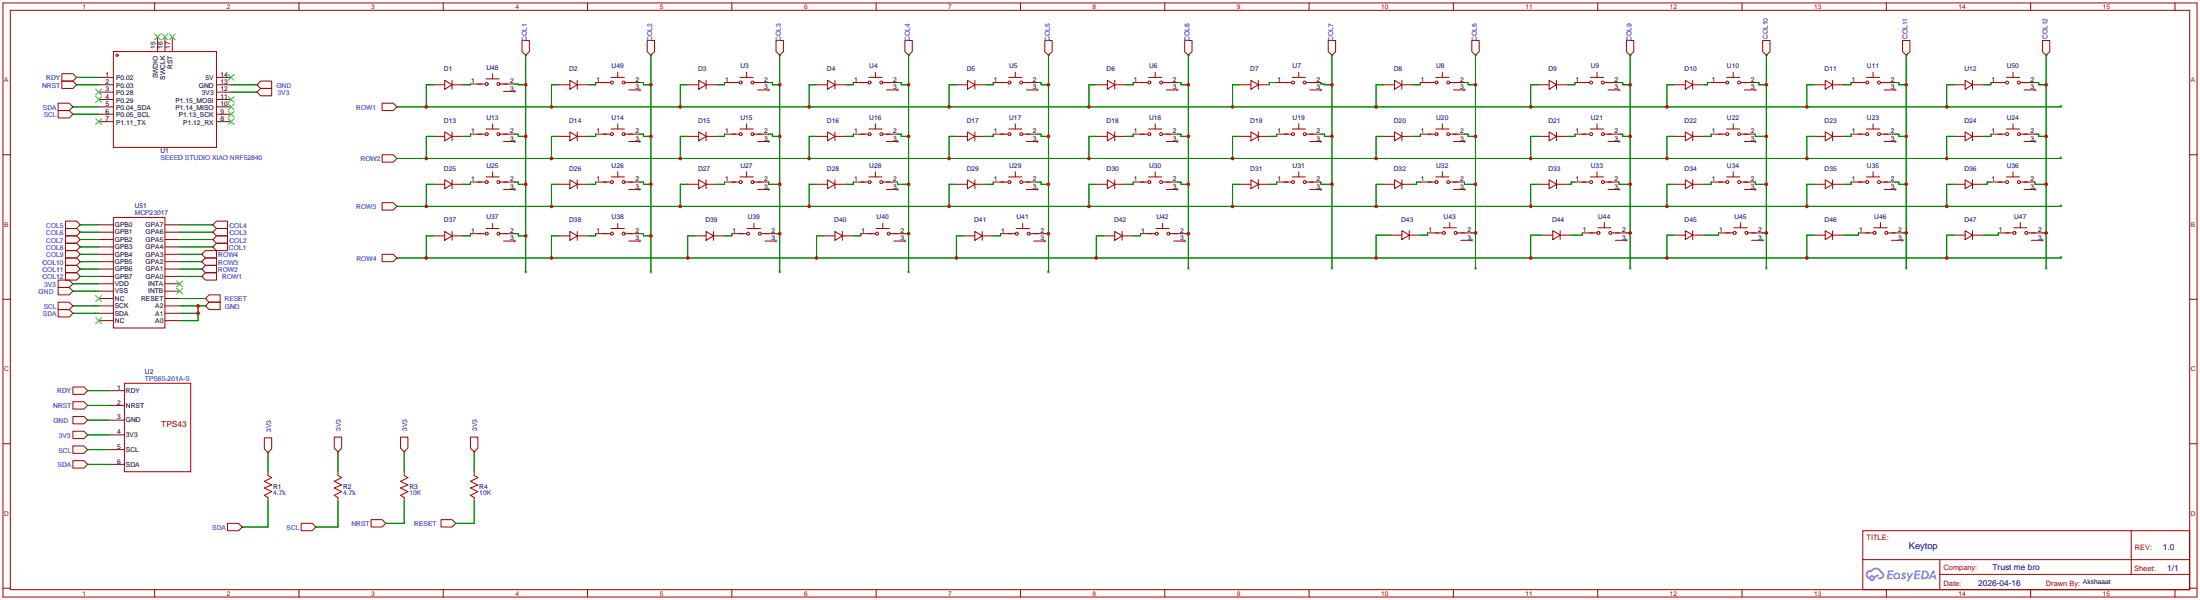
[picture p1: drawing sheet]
<svg xmlns="http://www.w3.org/2000/svg" width="759mm" height="207mm" viewBox="0 0 759 207" stroke-linecap="round" stroke-linejoin="round" font-family="sans-serif">
<g fill="#999">
<circle cx="177.5" cy="31.5" r=".51"/>
<circle cx="220.7" cy="31" r=".51"/>
<circle cx="265.2" cy="31" r=".51"/>
<circle cx="309.6" cy="31" r=".51"/>
<circle cx="357.9" cy="31" r=".51"/>
<circle cx="406.1" cy="31" r=".51"/>
<circle cx="455.7" cy="31" r=".51"/>
<circle cx="505.2" cy="31" r=".51"/>
<circle cx="558.5" cy="31" r=".51"/>
<circle cx="605.5" cy="31" r=".51"/>
<circle cx="653.8" cy="31" r=".51"/>
<circle cx="702.1" cy="31" r=".51"/>
<circle cx="177.5" cy="48.8" r=".51"/>
<circle cx="220.7" cy="48.8" r=".51"/>
<circle cx="265.2" cy="48.8" r=".51"/>
<circle cx="309.6" cy="48.8" r=".51"/>
<circle cx="357.9" cy="48.8" r=".51"/>
<circle cx="406.1" cy="48.8" r=".51"/>
<circle cx="455.7" cy="48.8" r=".51"/>
<circle cx="505.2" cy="48.8" r=".51"/>
<circle cx="558.5" cy="48.8" r=".51"/>
<circle cx="605.5" cy="48.8" r=".51"/>
<circle cx="653.8" cy="48.8" r=".51"/>
<circle cx="702.1" cy="48.8" r=".51"/>
<circle cx="177.5" cy="65.3" r=".51"/>
<circle cx="220.7" cy="65.3" r=".51"/>
<circle cx="265.2" cy="65.3" r=".51"/>
<circle cx="309.6" cy="65.3" r=".51"/>
<circle cx="357.9" cy="65.3" r=".51"/>
<circle cx="406.1" cy="65.3" r=".51"/>
<circle cx="455.7" cy="65.3" r=".51"/>
<circle cx="505.2" cy="65.3" r=".51"/>
<circle cx="558.5" cy="65.3" r=".51"/>
<circle cx="605.5" cy="65.3" r=".51"/>
<circle cx="653.8" cy="65.3" r=".51"/>
<circle cx="702.1" cy="65.3" r=".51"/>
<circle cx="177.5" cy="83.1" r=".51"/>
<circle cx="220.7" cy="83.1" r=".51"/>
<circle cx="267.7" cy="83.1" r=".51"/>
<circle cx="312.2" cy="83.1" r=".51"/>
<circle cx="360.4" cy="83.1" r=".51"/>
<circle cx="408.7" cy="83.1" r=".51"/>
<circle cx="507.7" cy="82.8" r=".51"/>
<circle cx="561.1" cy="82.8" r=".51"/>
<circle cx="608.1" cy="82.8" r=".51"/>
<circle cx="656.3" cy="82.8" r=".51"/>
<circle cx="704.6" cy="82.8" r=".51"/>
<circle cx="710.9" cy="36.6" r=".51"/>
<circle cx="710.9" cy="54.4" r=".51"/>
<circle cx="710.9" cy="70.9" r=".51"/>
<circle cx="705.9" cy="92.5" r=".51"/>
<circle cx="609.3" cy="92.5" r=".51"/>
<circle cx="562.4" cy="92.5" r=".51"/>
<circle cx="459.5" cy="92.5" r=".51"/>
<circle cx="410" cy="92.5" r=".51"/>
<circle cx="361.7" cy="93.7" r=".51"/>
<circle cx="313.4" cy="93.7" r=".51"/>
<circle cx="269" cy="93.7" r=".51"/>
<circle cx="224.5" cy="93.7" r=".51"/>
<circle cx="181.4" cy="93.7" r=".51"/>
<circle cx="657.6" cy="92.5" r=".51"/>
<circle cx="509" cy="92.5" r=".51"/>
<circle cx="710.9" cy="88.6" r=".51"/>
</g>
<g fill="none" stroke="#a10000" stroke-width=".34">
<path d="M1 1h756.9v204.7h-756.9zM3.6 3.6h751.8v199.6h-751.8zM53.3 1v2.6M103.1 1v2.6M152.9 1v2.6M202.7 1v2.6M252.5 1v2.6M302.3 1v2.6M352 1v2.6M401.8 1v2.6M451.6 1v2.6M501.4 1v2.6"/>
<path d="M551.2 1v2.6M601 1v2.6M650.7 1v2.6M700.5 1v2.6M750.3 1v2.6M1 53.3h2.6M755.4 53.3h2.5M1 103.1h2.6M755.4 103.1h2.5M1 152.9h2.6M755.4 152.9h2.5M642.6 182.9h112.8v20.3h-112.8z"/>
<path d="M642.6 192.8h112.7M669.2 197.9h86.1M669.2 192.8v10.2M735.2 182.9v15M1 202.7h2.6M53.3 203.2v2.5M103.1 203.2v2.5M152.9 203.2v2.5M202.7 203.2v2.5M252.5 203.2v2.5M302.3 203.2v2.5M352 203.2v2.5"/>
<path d="M401.8 203.2v2.5M451.6 203.2v2.5M501.4 203.2v2.5M551.2 203.2v2.5M601 203.2v2.5M650.7 203.2v2.5M700.5 203.2v2.5M750.3 203.2v2.5M755.4 202.7h2.5"/>
</g>
<g fill="#5487ff">
<path d="M656.3 197.5l.7-.2 .5 .4-.3 .4-.3-.3-.3 .2a.87 .87 0 0 1 .7 1.3 .87 .87 0 0 1-1.5-.1l.3-.4 .6 .3v-.3a.81 .81 0 0 1-.4-1.3z"/>
<path d="M657.8 197.4h.5l.5 1.3 .7-1.3h.6l-1.7 3h-.6l.6-1.1z"/>
<path d="M651.3 196.6l1.9 .1-.1 .4h-1.2l-.1 .6h1l.3 .3-.3 .3h-1.1l-.1 .8h1.2v.4l-1.9 .1z"/>
<path d="M660.6 196.6l1.9 .1-.1 .4h-1.3v.6h1l.3 .3-.3 .3h-1.1l-.1 .8h1.2v.4l-1.9 .1z"/>
<path d="M666.8 196.6h.5l.2 .9-.4 .2a.5 .5 0 0 0-.7 .2 .5 .5 0 0 0 .3 .7 .5 .5 0 0 0 .6-.4l.4-.2 .4 1.6h-.6l-.2-.7h-1.2l-.3 .7h-.6z"/>
<path d="M663.1 196.6l-.4 3h1a1.58 1.58 0 0 0 1.7-1.9 1.58 1.58 0 0 0-2.3-1.1zM663.6 197.1a1.02 1.02 0 0 1 1.2 1.2 1.02 1.02 0 0 1-1.4 .8z"/>
<path d="M653.6 197.6a1.11 1.11 0 0 0-.3 1.6 1.11 1.11 0 0 0 1.6 .2l.5 .2 .2-1.7-.5-.2a1.03 1.03 0 0 0-1.5-.1zM653.6 198.5a.7 .7 0 0 1 1.4 0 .7 .7 0 0 1-1.4 0z"/>
<path d="M644.1 196.9a1.58 1.58 0 0 0 .7 2.6 1.01 1.01 0 0 0 1.2 .7 1.01 1.01 0 0 0 .8-1.1l1.4-.7-.3-.5-1.3 .7-1.1-.3-.7 .6a1 1 0 0 1-.4-1.4 1 1 0 0 1 1.4-.3 1.49 1.49 0 0 1 1.5-1 1.49 1.49 0 0 1 1.3 1.2 .82 .82 0 0 1 .8 1.1 .82 .82 0 0 1-1.2 .5l-.3 .3a1.36 1.36 0 0 0 2-.5 1.36 1.36 0 0 0-.8-1.9 2.19 2.19 0 0 0-3.7-.5zM645.4 199.2a.4 .4 0 0 1 .8 0 .4 .4 0 0 1-.8 0z"/>
<circle cx="666.8" cy="198.1" r=".19"/>
</g>
<g fill="none" stroke="#a10000" stroke-width=".34">
<path d="M39.1 17.8h35.6v33h-35.6zM54.4 12.7v5.1M56.9 12.7v5.1M59.4 12.7v5.1M180.1 14h2.5v3.8l-1.2 1.3-1.3-1.3zM181.4 19.1h.1M223.3 14h2.5v3.8l-1.3 1.3-1.2-1.3zM224.5 19.1h.1M267.7 14h2.6v3.8l-1.3 1.3-1.3-1.3zM269 19.1h.1M312.2 14h2.5v3.8l-1.3 1.3-1.2-1.3zM313.4 19.1h.1"/>
<path d="M360.4 14h2.6v3.8l-1.3 1.3-1.3-1.3zM361.7 19.1h.1M408.7 14h2.5v3.8l-1.2 1.3-1.3-1.3zM410 19.1h.1M458.2 14h2.6v3.8l-1.3 1.3-1.3-1.3zM459.5 19.1h.1M507.7 14h2.6v3.8l-1.3 1.3-1.3-1.3zM509 19.1h.1M561.1 14h2.5v3.8l-1.2 1.3-1.3-1.3zM562.4 19.1h.1M608.1 14h2.5v3.8l-1.3 1.3-1.2-1.3zM609.3 19.1h.1"/>
<path d="M656.3 14h2.6v3.8l-1.3 1.3-1.3-1.3zM657.6 19.1h.1M704.6 14h2.5v3.8l-1.2 1.3-1.3-1.3zM705.9 19.1h.1M20.1 35.6h3.8l1.2 1.2-1.2 1.3h-3.8zM20.1 38.1h3.8l1.2 1.3-1.2 1.2h-3.8zM21.3 25.4h3.8l1.3 1.3-1.3 1.2h-3.8zM21.3 27.9h3.8l1.3 1.3-1.3 1.3h-3.8zM25.1 36.8h.1M25.1 39.4h.1M26.4 26.7h.1M26.4 29.2h.1"/>
<path d="M34 26.7h5.1M34 29.2h5.1M34 31.8h5.1M34 34.3h5.1M34 36.8h5.1M34 39.4h5.1M74.7 26.7h5.1M74.7 29.2h5.1M74.7 31.8h5.1M74.7 34.3h5.1M74.7 36.8h5.1M74.7 39.4h5.1"/>
<path d="M88.6 31.8h.1M88.6 29.2l1.3-1.3h3.8v2.6h-3.8zM88.6 29.2h.1M89.9 30.5h3.8v2.5h-3.8l-1.3-1.2zM131.8 35.6h3.8l1.3 1.2-1.3 1.3h-3.8zM136.9 36.8h.1M149.6 29.2h3.8M153.4 27.7l2.6 1.5-2.6 1.5zM156 29.2h3.8M156 27.7v3M162.3 29h5.1M167.6 27.2h4.6"/>
<path d="M169.9 25.4v1.8M172.5 29h5M173.7 31.5h3.8M192.8 29.2h3.8M196.6 27.7l2.5 1.5-2.5 1.5zM199.1 29.2h3.8M199.1 27.7v3M205.5 28.4h5.1M210.8 26.7h4.6M213.1 24.9v1.8M215.6 28.4h5.1M216.9 31h3.8"/>
<path d="M237.2 29.2h3.8M241 27.7l2.6 1.5-2.6 1.5zM243.6 29.2h3.8M243.6 27.7v3M249.9 28.4h5.1M255.3 26.7h4.5M257.6 24.9v1.8M260.1 28.4h5.1M261.4 31h3.8M281.7 29.2h3.8M285.5 27.7l2.5 1.5-2.5 1.5zM288 29.2h3.8"/>
<path d="M288 27.7v3M294.4 28.4h5.1M299.7 26.7h4.6M302 24.9v1.8M304.5 28.4h5.1M305.8 31h3.8M329.9 29.2h3.9M333.8 27.7l2.5 1.5-2.5 1.5zM336.3 29.2h3.8M336.3 27.7v3M342.6 28.4h5.1M348 26.7h4.6"/>
<path d="M350.3 24.9v1.8M352.8 28.4h5.1M354.1 31h3.8M378.2 29.2h3.8M382 27.7l2.6 1.5-2.6 1.5zM384.6 29.2h3.8M384.6 27.7v3M390.9 28.4h5.1M396.2 26.7h4.6M398.5 24.9v1.8M401.1 28.4h5M402.3 31h3.8"/>
<path d="M427.7 29.2h3.8M431.5 27.7l2.6 1.5-2.6 1.5zM434.1 29.2h3.8M434.1 27.7v3M440.4 28.4h5.1M445.8 26.7h4.5M448.1 24.9v1.8M450.6 28.4h5.1M451.9 31h3.8M477.3 29.2h3.8M481.1 27.7l2.5 1.5-2.5 1.5zM483.6 29.2h3.8"/>
<path d="M483.6 27.7v3M490 28.4h5M495.3 26.7h4.6M497.6 24.9v1.8M500.1 28.4h5.1M501.4 31h3.8M530.6 29.2h3.8M534.4 27.7l2.6 1.5-2.6 1.5zM537 29.2h3.8M537 27.7v3M543.3 28.4h5.1M548.6 26.7h4.6"/>
<path d="M550.9 24.9v1.8M553.5 28.4h5M554.7 31h3.8M577.6 29.2h3.8M581.4 27.7l2.5 1.5-2.5 1.5zM583.9 29.2h3.9M583.9 27.7v3M590.3 28.4h5.1M595.6 26.7h4.6M597.9 24.9v1.8M600.5 28.4h5M601.7 31h3.8"/>
<path d="M625.9 29.2h3.8M629.7 27.7l2.5 1.5-2.5 1.5zM632.2 29.2h3.8M632.2 27.7v3M638.6 28.4h5M643.9 26.7h4.6M646.2 24.9v1.8M648.7 28.4h5.1M650 31h3.8M674.1 29.2h3.8M677.9 27.7l2.6 1.5-2.6 1.5zM680.5 29.2h3.8"/>
<path d="M680.5 27.7v3M686.8 28.4h5.1M692.1 26.7h4.6M694.4 24.9v1.8M697 28.4h5.1M698.2 31h3.9M34 41.9h5.1M74.7 41.9h5.1M131.8 53.3h3.8l1.3 1.3-1.3 1.3h-3.8zM136.9 54.6h.1M149.6 47h3.8M153.4 45.5l2.6 1.5-2.6 1.5z"/>
<path d="M156 45.5v3M156 47h3.8M162.3 46.2h5.1M167.6 44.5h4.6M169.9 42.7v1.8M169.9 59.2v1.8M172.5 46.2h5M173.7 48.8h3.8M192.8 47h3.8M196.6 45.5l2.5 1.5-2.5 1.5zM199.1 45.5v3M199.1 47h3.8"/>
<path d="M205.5 46.2h5.1M210.8 44.5h4.6M213.1 42.7v1.8M213.1 59.2v1.8M215.6 46.2h5.1M216.9 48.8h3.8M237.2 47h3.8M241 45.5l2.6 1.5-2.6 1.5zM243.6 45.5v3M243.6 47h3.8M249.9 46.2h5.1M255.3 44.5h4.5"/>
<path d="M257.6 42.7v1.8M257.6 59.2v1.8M260.1 46.2h5.1M261.4 48.8h3.8M281.7 47h3.8M285.5 45.5l2.5 1.5-2.5 1.5zM288 45.5v3M288 47h3.8M294.4 46.2h5.1M299.7 44.5h4.6M302 42.7v1.8M302 59.2v1.8"/>
<path d="M304.5 46.2h5.1M305.8 48.8h3.8M329.9 47h3.9M333.8 45.5l2.5 1.5-2.5 1.5zM336.3 45.5v3M336.3 47h3.8M342.6 46.2h5.1M348 44.5h4.6M350.3 42.7v1.8M350.3 59.2v1.8M352.8 46.2h5.1M354.1 48.8h3.8"/>
<path d="M378.2 47h3.8M382 45.5l2.6 1.5-2.6 1.5zM384.6 45.5v3M384.6 47h3.8M390.9 46.2h5.1M396.2 44.5h4.6M398.5 42.7v1.8M398.5 59.2v1.8M401.1 46.2h5M402.3 48.8h3.8M427.7 47h3.8M431.5 45.5l2.6 1.5-2.6 1.5z"/>
<path d="M434.1 45.5v3M434.1 47h3.8M440.4 46.2h5.1M445.8 44.5h4.5M448.1 42.7v1.8M448.1 59.2v1.8M450.6 46.2h5.1M451.9 48.8h3.8M477.3 47h3.8M481.1 45.5l2.5 1.5-2.5 1.5zM483.6 45.5v3M483.6 47h3.8"/>
<path d="M490 46.2h5M495.3 44.5h4.6M497.6 42.7v1.8M497.6 59.2v1.8M500.1 46.2h5.1M501.4 48.8h3.8M530.6 47h3.8M534.4 45.5l2.6 1.5-2.6 1.5zM537 45.5v3M537 47h3.8M543.3 46.2h5.1M548.6 44.5h4.6"/>
<path d="M550.9 42.7v1.8M550.9 59.2v1.8M553.5 46.2h5M554.7 48.8h3.8M577.6 47h3.8M581.4 45.5l2.5 1.5-2.5 1.5zM583.9 45.5v3M583.9 47h3.9M590.3 46.2h5.1M595.6 44.5h4.6M597.9 42.7v1.8M597.9 59.2v1.8"/>
<path d="M600.5 46.2h5M601.7 48.8h3.8M625.9 47h3.8M629.7 45.5l2.5 1.5-2.5 1.5zM632.2 45.5v3M632.2 47h3.8M638.6 46.2h5M643.9 44.5h4.6M646.2 42.7v1.8M646.2 59.2v1.8M648.7 46.2h5.1M650 48.8h3.8"/>
<path d="M674.1 47h3.8M677.9 45.5l2.6 1.5-2.6 1.5zM680.5 45.5v3M680.5 47h3.8M686.8 46.2h5.1M692.1 44.5h4.6M694.4 42.7v1.8M694.4 59.2v1.8M697 46.2h5.1M698.2 48.8h3.9M22.6 76.2h3.8l1.3 1.3-1.3 1.2h-3.8zM22.6 78.7h3.8l1.3 1.3-1.3 1.3h-3.8z"/>
<path d="M27.7 77.5h.1M34 77.5h5.1M39.1 74.9h17.8v38.1h-17.8zM56.9 77.5h5.1M73.4 77.5l1.3-1.3h3.8v2.5h-3.8zM73.4 77.5h.1M74.7 78.7h3.8v2.6h-3.8l-1.3-1.3zM131.8 69.9h3.8l1.3 1.2-1.3 1.3h-3.8zM136.9 71.1h.1M149.6 63.5h3.8M153.4 62l2.6 1.5-2.6 1.5zM153.4 79.8l2.6 1.5-2.6 1.5z"/>
<path d="M156 62v3M156 79.8v3M156 63.5h3.8M162.3 62.7h5.1M167.6 61h4.6M167.6 78.7h4.6M169.9 77v1.7M172.5 62.7h5M173.7 65.3h3.8M192.8 63.5h3.8M196.6 62l2.5 1.5-2.5 1.5zM196.6 79.8l2.5 1.5-2.5 1.5z"/>
<path d="M199.1 62v3M199.1 79.8v3M199.1 63.5h3.8M205.5 62.7h5.1M210.8 61h4.6M210.8 78.7h4.6M213.1 77v1.7M215.6 62.7h5.1M216.9 65.3h3.8M237.2 63.5h3.8M241 62l2.6 1.5-2.6 1.5zM243.6 79.8l2.5 1.5-2.5 1.5z"/>
<path d="M243.6 62v3M243.6 63.5h3.8M246.1 79.8v3M249.9 62.7h5.1M255.3 61h4.5M257.8 78.7h4.6M260.1 62.7h5.1M260.1 77v1.7M261.4 65.3h3.8M281.7 63.5h3.8M285.5 62l2.5 1.5-2.5 1.5zM288 79.8l2.6 1.5-2.6 1.5z"/>
<path d="M288 62v3M288 63.5h3.8M290.6 79.8v3M294.4 62.7h5.1M299.7 61h4.6M302.3 78.7h4.5M304.5 62.7h5.1M304.5 77v1.7M305.8 65.3h3.8M329.9 63.5h3.9M333.8 62l2.5 1.5-2.5 1.5zM336.3 79.8l2.5 1.5-2.5 1.5z"/>
<path d="M336.3 62v3M336.3 63.5h3.8M338.8 79.8v3M342.6 62.7h5.1M348 61h4.6M350.5 78.7h4.6M352.8 62.7h5.1M352.8 77v1.7M354.1 65.3h3.8M378.2 63.5h3.8M382 62l2.6 1.5-2.6 1.5zM384.6 79.8l2.5 1.5-2.5 1.5z"/>
<path d="M384.6 62v3M384.6 63.5h3.8M387.1 79.8v3M390.9 62.7h5.1M396.2 61h4.6M398.8 78.7h4.6M401.1 62.7h5M401.1 77v1.7M402.3 65.3h3.8M427.7 63.5h3.8M431.5 62l2.6 1.5-2.6 1.5zM434.1 62v3"/>
<path d="M434.1 63.5h3.8M440.4 62.7h5.1M445.8 61h4.5M450.6 62.7h5.1M451.9 65.3h3.8M477.3 63.5h3.8M481.1 62l2.5 1.5-2.5 1.5zM483.6 79.5l2.6 1.5-2.6 1.6zM483.6 62v3M483.6 63.5h3.8M486.2 79.5v3.1M490 62.7h5"/>
<path d="M495.3 61h4.6M497.8 78.5h4.6M500.1 62.7h5.1M500.1 76.7v1.8M501.4 65.3h3.8M530.6 63.5h3.8M534.4 62l2.6 1.5-2.6 1.5zM535.7 79.5l2.5 1.5-2.5 1.6zM537 62v3M537 63.5h3.8M538.2 79.5v3.1M543.3 62.7h5.1"/>
<path d="M548.6 61h4.6M551.2 78.5h4.6M553.5 62.7h5M553.5 76.7v1.8M554.7 65.3h3.8M577.6 63.5h3.8M581.4 62l2.5 1.5-2.5 1.5zM581.4 79.5l2.5 1.5-2.5 1.6zM583.9 62v3M583.9 79.5v3.1M583.9 63.5h3.9M590.3 62.7h5.1"/>
<path d="M595.6 61h4.6M598.2 78.5h4.5M600.5 62.7h5M600.5 76.7v1.8M601.7 65.3h3.8M625.9 63.5h3.8M629.7 62l2.5 1.5-2.5 1.5zM629.7 79.5l2.5 1.5-2.5 1.6zM632.2 62v3M632.2 79.5v3.1M632.2 63.5h3.8M638.6 62.7h5"/>
<path d="M643.9 61h4.6M646.4 78.5h4.6M648.7 62.7h5.1M648.7 76.7v1.8M650 65.3h3.8M674.1 63.5h3.8M677.9 62l2.6 1.5-2.6 1.5zM677.9 79.5l2.6 1.5-2.6 1.6zM680.5 62v3M680.5 79.5v3.1M680.5 63.5h3.8M686.8 62.7h5.1"/>
<path d="M692.1 61h4.6M694.7 78.5h4.6M697 62.7h5.1M697 76.7v1.8M698.2 65.3h3.9M20.1 96.5h3.8l1.2 1.3-1.2 1.3h-3.8zM20.1 99.1h3.8l1.2 1.2-1.2 1.3h-3.8zM22.6 81.3h3.8l1.3 1.3-1.3 1.2h-3.8zM22.6 83.8h3.8l1.3 1.3-1.3 1.3h-3.8zM22.6 86.4h3.8l1.3 1.2-1.3 1.3h-3.8zM22.6 88.9h3.8l1.3 1.3-1.3 1.2h-3.8zM22.6 91.4h3.8l1.3 1.3-1.3 1.3h-3.8z"/>
<path d="M22.6 94h3.8l1.3 1.3-1.3 1.2h-3.8zM25.1 97.8h.1M27.7 80h.1M27.7 82.6h.1M27.7 85.1h.1M27.7 87.6h.1M27.7 90.2h.1M27.7 92.7h.1M27.7 95.3h.1M34 80h5.1M34 82.6h5.1M34 85.1h5.1"/>
<path d="M34 87.6h5.1M34 90.2h5.1M34 92.7h5.1M34 95.3h5.1M34 97.8h5.1M56.9 80h5.1M56.9 82.6h5.1M56.9 85.1h5.1M56.9 87.6h5.1M56.9 90.2h5.1M56.9 92.7h5.1M56.9 95.3h5.1"/>
<path d="M56.9 97.8h5.1M69.6 95.3h.1M69.6 92.7h.1M69.6 90.2l1.3-1.3h3.8v2.5h-3.8zM69.6 90.2h.1M69.6 87.6l1.3-1.2h3.8v2.5h-3.8zM69.6 87.6h.1M70.9 94h3.8v2.5h-3.8l-1.3-1.2zM70.9 91.4h3.8v2.6h-3.8l-1.3-1.3zM73.4 85.1h.1M73.4 82.6h.1M73.4 80h.1"/>
<path d="M74.7 83.8h3.8v2.6h-3.8l-1.3-1.3zM74.7 81.3h3.8v2.5h-3.8l-1.3-1.2zM131.8 87.6h3.8l1.3 1.3-1.3 1.3h-3.8zM136.9 88.9h.1M149.6 81.3h3.8M156 81.3h3.8M162.3 80.5h5.1M172.5 80.5h5M173.7 83.1h3.8M192.8 81.3h3.8M199.1 81.3h3.8M205.5 80.5h5.1"/>
<path d="M215.6 80.5h5.1M216.9 83.1h3.8M239.8 81.3h3.8M246.1 81.3h3.8M252.5 80.5h5.1M262.6 80.5h5.1M263.9 83.1h3.8M284.2 81.3h3.8M290.6 81.3h3.8M296.9 80.5h5.1M307.1 80.5h5.1M308.4 83.1h3.8"/>
<path d="M332.5 81.3h3.8M338.8 81.3h3.8M345.2 80.5h5.1M355.3 80.5h5.1M356.6 83.1h3.8M380.7 81.3h3.9M387.1 81.3h3.8M393.4 80.5h5.1M403.6 80.5h5.1M404.9 83.1h3.8M479.8 81h3.8M486.2 81h3.8"/>
<path d="M492.5 80.3h5.1M502.7 80.3h5M503.9 82.8h3.8M531.9 81h3.8M538.2 81h3.8M545.8 80.3h5.1M556 80.3h5.1M557.3 82.8h3.8M577.6 81h3.8M583.9 81h3.9M592.8 80.3h5.1M603 80.3h5.1"/>
<path d="M604.3 82.8h3.8M625.9 81h3.8M632.2 81h3.8M641.1 80.3h5.1M651.3 80.3h5M652.5 82.8h3.8M674.1 81h3.8M680.5 81h3.8M689.4 80.3h5M699.5 80.3h5.1M700.8 82.8h3.8M20.1 106.7h3.8l1.2 1.3-1.2 1.2h-3.8z"/>
<path d="M20.1 104.1h3.8l1.2 1.3-1.2 1.3h-3.8zM25.1 100.3h.1M25.1 108h.1M25.1 105.4h.1M34 100.3h5.1M34 102.9h5.1M34 105.4h5.1M34 108h5.1M34 110.5h5.1M56.9 100.3h5.1M56.9 102.9h5.1M56.9 105.4h5.1"/>
<path d="M56.9 108h5.1M56.9 110.5h5.1M70.9 102.9l1.2-1.3h3.8v2.5h-3.8zM70.9 102.9h.1M70.9 105.4h.1M72.1 104.1h3.8v2.6h-3.8l-1.2-1.3zM25.1 133.4h3.9l1.2 1.2-1.2 1.3h-3.9zM25.1 138.4h3.9l1.2 1.3-1.2 1.3h-3.9zM30.2 134.6h.1M30.2 139.7h.1M37.8 134.6h5.1M37.8 139.7h5.1"/>
<path d="M42.9 132.1h22.9v30.5h-22.9zM25.1 148.6h3.9l1.2 1.3-1.2 1.2h-3.9zM25.1 143.5h3.9l1.2 1.3-1.2 1.3h-3.9zM25.1 158.8h3.9l1.2 1.2-1.2 1.3h-3.9zM25.1 153.7h3.9l1.2 1.2-1.2 1.3h-3.9zM30.2 149.9h.1M30.2 144.8h.1M30.2 154.9h.1M37.8 144.8h5.1M37.8 149.9h5.1M37.8 154.9h5.1M91.2 150.9h2.5v3.8l-1.2 1.3-1.3-1.3z"/>
<path d="M92.5 156h.1M115.3 150.6h2.6v3.8l-1.3 1.3-1.3-1.3zM116.6 155.7h.1M138.2 150.6h2.5v3.8l-1.3 1.3-1.2-1.3zM139.4 155.7h.1M162.3 150.6h2.5v3.8l-1.2 1.3-1.3-1.3zM163.6 155.7h.1M30.2 160h.1M37.8 160h5.1M92.5 162.6v1.2l1.2 .8-2.5 1.3 2.5 1.2-2.5 1 2.5 1.3-2.5 1.3 1.3 .8v1.2M116.6 162.6v1.2l1.3 .8-2.6 1.3 2.6 1.2-2.6 1 2.6 1.3-2.6 1.3 1.3 .8v1.2M128 179.1h3.8l1.3 1.2-1.3 1.3h-3.8z"/>
<path d="M139.4 162.6v1.2l1.3 .8-2.5 1.3 2.5 1.2-2.5 1 2.5 1.3-2.5 1.3 1.2 .8v1.2M152.1 179.1h3.9l1.2 1.2-1.2 1.3h-3.9zM163.6 162.6v1.2l1.2 .8-2.5 1.3 2.5 1.2-2.5 1 2.5 1.3-2.5 1.3 1.3 .8v1.2M78.5 180.3h3.8l1.3 1.3-1.3 1.3h-3.8zM83.6 181.6h.1M103.9 180.3h3.8l1.3 1.3-1.3 1.3h-3.8zM109 181.6h.1M133.1 180.3h.1M157.2 180.3h.1"/>
<circle cx="40.4" cy="19.1" r=".38"/>
<circle cx="167.9" cy="29" r=".51"/>
<circle cx="172" cy="29" r=".51"/>
<circle cx="211.1" cy="28.4" r=".51"/>
<circle cx="215.1" cy="28.4" r=".51"/>
<circle cx="255.5" cy="28.4" r=".51"/>
<circle cx="259.6" cy="28.4" r=".51"/>
<circle cx="300" cy="28.4" r=".51"/>
<circle cx="304" cy="28.4" r=".51"/>
<circle cx="348.2" cy="28.4" r=".51"/>
<circle cx="352.3" cy="28.4" r=".51"/>
<circle cx="396.5" cy="28.4" r=".51"/>
<circle cx="400.6" cy="28.4" r=".51"/>
<circle cx="446" cy="28.4" r=".51"/>
<circle cx="450.1" cy="28.4" r=".51"/>
<circle cx="495.6" cy="28.4" r=".51"/>
<circle cx="499.6" cy="28.4" r=".51"/>
<circle cx="548.9" cy="28.4" r=".51"/>
<circle cx="553" cy="28.4" r=".51"/>
<circle cx="595.9" cy="28.4" r=".51"/>
<circle cx="599.9" cy="28.4" r=".51"/>
<circle cx="644.1" cy="28.4" r=".51"/>
<circle cx="648.2" cy="28.4" r=".51"/>
<circle cx="692.4" cy="28.4" r=".51"/>
<circle cx="696.5" cy="28.4" r=".51"/>
<circle cx="167.9" cy="46.2" r=".51"/>
<circle cx="172" cy="46.2" r=".51"/>
<circle cx="211.1" cy="46.2" r=".51"/>
<circle cx="215.1" cy="46.2" r=".51"/>
<circle cx="255.5" cy="46.2" r=".51"/>
<circle cx="259.6" cy="46.2" r=".51"/>
<circle cx="300" cy="46.2" r=".51"/>
<circle cx="304" cy="46.2" r=".51"/>
<circle cx="348.2" cy="46.2" r=".51"/>
<circle cx="352.3" cy="46.2" r=".51"/>
<circle cx="396.5" cy="46.2" r=".51"/>
<circle cx="400.6" cy="46.2" r=".51"/>
<circle cx="446" cy="46.2" r=".51"/>
<circle cx="450.1" cy="46.2" r=".51"/>
<circle cx="495.6" cy="46.2" r=".51"/>
<circle cx="499.6" cy="46.2" r=".51"/>
<circle cx="548.9" cy="46.2" r=".51"/>
<circle cx="553" cy="46.2" r=".51"/>
<circle cx="595.9" cy="46.2" r=".51"/>
<circle cx="599.9" cy="46.2" r=".51"/>
<circle cx="644.1" cy="46.2" r=".51"/>
<circle cx="648.2" cy="46.2" r=".51"/>
<circle cx="692.4" cy="46.2" r=".51"/>
<circle cx="696.5" cy="46.2" r=".51"/>
<circle cx="167.9" cy="62.7" r=".51"/>
<circle cx="172" cy="62.7" r=".51"/>
<circle cx="211.1" cy="62.7" r=".51"/>
<circle cx="215.1" cy="62.7" r=".51"/>
<circle cx="255.5" cy="62.7" r=".51"/>
<circle cx="259.6" cy="62.7" r=".51"/>
<circle cx="300" cy="62.7" r=".51"/>
<circle cx="304" cy="62.7" r=".51"/>
<circle cx="348.2" cy="62.7" r=".51"/>
<circle cx="352.3" cy="62.7" r=".51"/>
<circle cx="396.5" cy="62.7" r=".51"/>
<circle cx="400.6" cy="62.7" r=".51"/>
<circle cx="446" cy="62.7" r=".51"/>
<circle cx="450.1" cy="62.7" r=".51"/>
<circle cx="495.6" cy="62.7" r=".51"/>
<circle cx="499.6" cy="62.7" r=".51"/>
<circle cx="548.9" cy="62.7" r=".51"/>
<circle cx="553" cy="62.7" r=".51"/>
<circle cx="595.9" cy="62.7" r=".51"/>
<circle cx="599.9" cy="62.7" r=".51"/>
<circle cx="644.1" cy="62.7" r=".51"/>
<circle cx="648.2" cy="62.7" r=".51"/>
<circle cx="692.4" cy="62.7" r=".51"/>
<circle cx="696.5" cy="62.7" r=".51"/>
<circle cx="167.9" cy="80.5" r=".51"/>
<circle cx="172" cy="80.5" r=".51"/>
<circle cx="211.1" cy="80.5" r=".51"/>
<circle cx="215.1" cy="80.5" r=".51"/>
<circle cx="258.1" cy="80.5" r=".51"/>
<circle cx="262.1" cy="80.5" r=".51"/>
<circle cx="302.5" cy="80.5" r=".51"/>
<circle cx="306.6" cy="80.5" r=".51"/>
<circle cx="350.8" cy="80.5" r=".51"/>
<circle cx="354.8" cy="80.5" r=".51"/>
<circle cx="399" cy="80.5" r=".51"/>
<circle cx="403.1" cy="80.5" r=".51"/>
<circle cx="498.1" cy="80.3" r=".51"/>
<circle cx="502.2" cy="80.3" r=".51"/>
<circle cx="551.4" cy="80.3" r=".51"/>
<circle cx="555.5" cy="80.3" r=".51"/>
<circle cx="598.4" cy="80.3" r=".51"/>
<circle cx="602.5" cy="80.3" r=".51"/>
<circle cx="646.7" cy="80.3" r=".51"/>
<circle cx="650.7" cy="80.3" r=".51"/>
<circle cx="694.9" cy="80.3" r=".51"/>
<circle cx="699" cy="80.3" r=".51"/>
</g>
<g fill="none" stroke="#3c3" stroke-width=".34">
<path d="M53.3 11.7l2.1 2M55.4 11.7l-2.1 2M55.9 11.7l2 2M57.9 11.7l-2 2M58.4 11.7l2.1 2M60.5 11.7l-2.1 2M33 30.7l2.1 2.1M33 33.3l2.1 2M35.1 30.7l-2.1 2.1M35.1 33.3l-2.1 2M78.7 38.4l2.1 2M78.7 35.8l2.1 2"/>
<path d="M78.7 33.3l2.1 2M78.7 25.7l2.1 2M80.8 38.4l-2.1 2M80.8 35.8l-2.1 2M80.8 33.3l-2.1 2M80.8 25.7l-2.1 2M33 40.9l2.1 2M35.1 40.9l-2.1 2M78.7 40.9l2.1 2M80.8 40.9l-2.1 2M61 99.3l2 2M61 96.8l2 2"/>
<path d="M63 99.3l-2 2M63 96.8l-2 2M33 101.9l2.1 2M33 109.5l2.1 2M35.1 101.9l-2.1 2M35.1 109.5l-2.1 2"/>
</g>
<g fill="none" stroke="#008700" stroke-width=".34">
<path d="M181.4 19.1v74.6M224.5 19.1v74.6M269 19.1v74.6M313.4 19.1v74.6M361.7 19.1v74.6M410 19.1v73.4M459.5 19.1v73.4M509 19.1v73.4M562.4 19.1v73.4M609.3 19.1v73.4M657.6 19.1v73.4M705.9 19.1v73.4"/>
<path d="M25.1 36.8h8.9M25.1 39.4h8.9M26.4 29.2h7.6M26.4 26.7h7.6M79.8 31.8h8.8M79.8 29.2h8.8M149.6 29.2h-2.5v7.6M162.3 29v.2h-2.5M177.5 29l3.9 .2M192.8 29.2h-2.6v7.6M205.5 28.4v.8h-2.6M220.7 28.4h1.3v.8h2.5"/>
<path d="M237.2 29.2h-2.5v7.6M249.9 28.4v.8h-2.5M265.2 28.4h1.2v.8h2.6M281.7 29.2h-2.6v7.6M294.4 28.4v.8h-2.6M309.6 28.4h1.3v.8h2.5M329.9 29.2h-2.5v7.6M342.6 28.4v.8h-2.5M357.9 28.4h1.3v.8h2.5M378.2 29.2h-2.5v7.6M390.9 28.4v.8h-2.5M406.1 28.4h1.3v.8h2.6"/>
<path d="M427.7 29.2h-2.5v7.6M440.4 28.4h-2.5v.8M455.7 28.4v.6l3.8 .2M477.3 29.2h-2.6v7.6M490 28.4v.8h-2.6M505.2 28.4h1.3v.8h2.5M530.6 29.2h-2.5v7.6M543.3 28.4v.8h-2.5M558.5 28.4h1.3v.8h2.6M577.6 29.2h-2.5v7.6M590.3 28.4h-1.3v.8h-1.2M605.5 28.4h1.3v.8h2.5"/>
<path d="M625.9 29.2h-2.6v7.6M638.6 28.4v.8h-2.6M653.8 28.4h1.3v.8h2.5M674.1 29.2h-2.5v7.6M686.8 28.4v.8h-2.5M702.1 28.4h1.2v.8h2.6M710.9 36.6v.2h-574M149.6 47h-2.5v7.6M162.3 46.2v.8h-2.5M177.5 46.2h1.3v.8h2.6M192.8 47h-2.6v7.6M205.5 46.2v.8h-2.6"/>
<path d="M220.7 46.2h1.3v.8h2.5M237.2 47h-2.5v7.6M249.9 46.2v.8h-2.5M265.2 46.2h1.2v.8h2.6M281.7 47h-2.6v7.6M294.4 46.2v.8h-2.6M309.6 46.2h1.3v.8h2.5M329.9 47h-2.5v7.6M342.6 46.2v.8h-2.5M357.9 46.2h1.3v.8h2.5M378.2 47h-2.5v7.6M390.9 46.2v.8h-2.5"/>
<path d="M406.1 46.2h1.3v.8h2.6M427.7 47h-2.5v7.6M440.4 46.2v.8h-2.5M455.7 46.2h1.2v.8h2.6M477.3 47h-2.6v7.6M490 46.2v.8h-2.6M505.2 46.2h1.3v.8h2.5M530.6 47h-2.5v7.6M543.3 46.2v.8h-2.5M558.5 46.2h1.3v.8h2.6M577.6 47h-2.5v7.6M590.3 46.2v.8h-2.5"/>
<path d="M605.5 46.2v.8h3.8M625.9 47h-2.6v7.6M638.6 46.2v.8h-2.6M653.8 46.2h1.3v.8h2.5M674.1 47h-2.5v7.6M686.8 46.2v.8h-2.5M702.1 46.2h1.2v.8h2.6M710.9 54.4v.2h-574M27.7 77.5h6.3M62 77.5h11.4M149.6 63.5h-2.5v7.6M162.3 62.7v.8h-2.5"/>
<path d="M177.5 62.7h1.3v.8h2.6M192.8 63.5h-2.6v7.6M205.5 62.7v.8h-2.6M220.7 62.7h1.3v.8h2.5M237.2 63.5h-2.5v7.6M249.9 62.7v.8h-2.5M265.2 62.7v.8h3.8M281.7 63.5h-2.6v7.6M294.4 62.7v.8h-2.6M309.6 62.7v.8h3.8M329.9 63.5h-2.5v7.6M342.6 62.7v.8h-2.5"/>
<path d="M357.9 62.7h1.3v.8h2.5M378.2 63.5h-2.5v7.6M390.9 62.7v.8h-2.5M406.1 62.7h1.3v.8h2.6M427.7 63.5h-2.5v7.6M440.4 62.7v.8h-2.5M455.7 62.7v.8h3.8M477.3 63.5h-2.6v7.6M490 62.7h-1.3v.8h-1.3M505.2 62.7v.8h3.8M530.6 63.5h-2.5v7.6M543.3 62.7h-1.3v.8h-1.2"/>
<path d="M558.5 62.7v.8h3.9M577.6 63.5h-2.5v7.6M590.3 62.7v.8h-2.5M605.5 62.7v.8h3.8M625.9 63.5h-2.6v7.6M638.6 62.7v.8h-2.6M653.8 62.7h1.3v.8h2.5M674.1 63.5h-2.5v7.6M686.8 62.7h-1.3v.8h-1.2M702.1 62.7v.8h3.8M710.9 70.9v.2h-574M25.1 97.8h8.9"/>
<path d="M27.7 80h6.3M27.7 82.6h6.3M27.7 85.1h6.3M27.7 87.6h6.3M27.7 90.2h6.3M27.7 92.7h6.3M27.7 95.3h6.3M62 80h11.4M62 82.6h11.4M62 85.1h11.4M62 87.6h7.6M62 90.2h7.6"/>
<path d="M62 92.7h7.6M62 95.3h7.6M149.6 81.3h-2.5v7.6M162.3 80.5v.8h-2.5M177.5 80.5h1.3v.8h2.6M192.8 81.3h-2.6v7.6M205.5 80.5v.8h-2.6M220.7 80.5h1.3v.8h2.5M239.8 81.3h-2.6v7.6M252.5 80.5v.8h-2.6M267.7 80.5h1.3M284.2 81.3h-2.5v7.6"/>
<path d="M296.9 80.5v.8h-2.5M312.2 80.5h1.2M332.5 81.3h-2.6v7.6M345.2 80.5v.8h-2.6M360.4 80.5h1.3M380.7 81.3h-2.5v7.6M393.4 80.5v.8h-2.5M408.7 80.5h1.3M479.8 81h-5.1v7.9M492.5 80.3v.7h-2.5M507.7 80.3h1.3M531.9 81h-3.8v7.9"/>
<path d="M545.8 80.3v.7h-3.8M561.1 80.3h1.3M577.6 81h-2.5v7.9M592.8 80.3v.7h-5M608.1 80.3h1.2M625.9 81h-2.6v7.9M641.1 80.3v.7h-5.1M656.3 80.3h1.3M674.1 81h-2.5v7.9M689.4 80.3v.7h-5.1M704.6 80.3h1.3M710.9 88.6v.3h-574"/>
<path d="M25.1 100.3h8.9M25.1 108h8.9M25.1 105.4h8.9M62 108h6.3M62 105.4h8.9M62 102.9h8.9M68.3 105.4v5.1h-6.3M30.2 134.6h7.6M30.2 139.7h7.6M30.2 149.9h7.6M30.2 144.8h7.6M30.2 154.9h7.6"/>
<path d="M92.5 156v6.6M116.6 155.7v6.9M139.4 155.7v6.9M163.6 155.7v6.9M30.2 160h7.6M92.5 172.7v8.9h-8.9M116.6 172.7v8.9h-7.6M139.4 172.7v7.6h-6.3M163.6 172.7v7.6h-6.4"/>
</g>
<g fill="#c00">
<circle cx="68.3" cy="105.4" r=".63"/>
<circle cx="68.3" cy="107.9" r=".63"/>
<circle cx="147.1" cy="36.8" r=".63"/>
<circle cx="190.2" cy="36.8" r=".63"/>
<circle cx="234.7" cy="36.8" r=".63"/>
<circle cx="279.1" cy="36.8" r=".63"/>
<circle cx="327.4" cy="36.8" r=".63"/>
<circle cx="375.7" cy="36.8" r=".63"/>
<circle cx="425.2" cy="36.8" r=".63"/>
<circle cx="474.7" cy="36.8" r=".63"/>
<circle cx="528.1" cy="36.8" r=".63"/>
<circle cx="575.1" cy="36.8" r=".63"/>
<circle cx="623.3" cy="36.8" r=".63"/>
<circle cx="671.6" cy="36.8" r=".63"/>
<circle cx="623.3" cy="54.6" r=".63"/>
<circle cx="671.6" cy="54.6" r=".63"/>
<circle cx="575.1" cy="54.6" r=".63"/>
<circle cx="528.1" cy="54.6" r=".63"/>
<circle cx="474.7" cy="54.6" r=".63"/>
<circle cx="425.2" cy="54.6" r=".63"/>
<circle cx="375.7" cy="54.6" r=".63"/>
<circle cx="327.4" cy="54.6" r=".63"/>
<circle cx="279.1" cy="54.6" r=".63"/>
<circle cx="234.7" cy="54.6" r=".63"/>
<circle cx="190.2" cy="54.6" r=".63"/>
<circle cx="147.1" cy="54.6" r=".63"/>
<circle cx="623.3" cy="71.1" r=".63"/>
<circle cx="671.6" cy="71.1" r=".63"/>
<circle cx="575.1" cy="71.1" r=".63"/>
<circle cx="528.1" cy="71.1" r=".63"/>
<circle cx="474.7" cy="71.1" r=".63"/>
<circle cx="425.2" cy="71.1" r=".63"/>
<circle cx="375.7" cy="71.1" r=".63"/>
<circle cx="327.4" cy="71.1" r=".63"/>
<circle cx="279.1" cy="71.1" r=".63"/>
<circle cx="234.7" cy="71.1" r=".63"/>
<circle cx="190.2" cy="71.1" r=".63"/>
<circle cx="147.1" cy="71.1" r=".63"/>
<circle cx="705.9" cy="63.5" r=".63"/>
<circle cx="705.9" cy="47" r=".63"/>
<circle cx="705.9" cy="29.2" r=".63"/>
<circle cx="705.9" cy="80.3" r=".63"/>
<circle cx="609.3" cy="63.5" r=".63"/>
<circle cx="609.3" cy="47" r=".63"/>
<circle cx="609.3" cy="29.2" r=".63"/>
<circle cx="609.3" cy="80.3" r=".63"/>
<circle cx="562.4" cy="63.5" r=".63"/>
<circle cx="562.4" cy="47" r=".63"/>
<circle cx="562.4" cy="29.2" r=".63"/>
<circle cx="562.4" cy="80.3" r=".63"/>
<circle cx="459.5" cy="63.5" r=".63"/>
<circle cx="459.5" cy="47" r=".63"/>
<circle cx="459.5" cy="29.2" r=".63"/>
<circle cx="410" cy="63.5" r=".63"/>
<circle cx="410" cy="47" r=".63"/>
<circle cx="410" cy="29.2" r=".63"/>
<circle cx="410" cy="80.5" r=".63"/>
<circle cx="361.7" cy="63.5" r=".63"/>
<circle cx="361.7" cy="47" r=".63"/>
<circle cx="361.7" cy="29.2" r=".63"/>
<circle cx="361.7" cy="80.5" r=".63"/>
<circle cx="313.4" cy="63.5" r=".63"/>
<circle cx="313.4" cy="47" r=".63"/>
<circle cx="313.4" cy="29.2" r=".63"/>
<circle cx="313.4" cy="80.5" r=".63"/>
<circle cx="269" cy="47" r=".63"/>
<circle cx="269" cy="63.5" r=".63"/>
<circle cx="269" cy="80.5" r=".63"/>
<circle cx="269" cy="29.2" r=".63"/>
<circle cx="224.5" cy="63.5" r=".63"/>
<circle cx="224.5" cy="81.3" r=".63"/>
<circle cx="224.5" cy="47" r=".63"/>
<circle cx="224.5" cy="29.2" r=".63"/>
<circle cx="181.4" cy="63.5" r=".63"/>
<circle cx="181.4" cy="81.3" r=".63"/>
<circle cx="181.4" cy="47" r=".63"/>
<circle cx="181.4" cy="29.2" r=".63"/>
<circle cx="657.6" cy="63.5" r=".63"/>
<circle cx="657.6" cy="47" r=".63"/>
<circle cx="657.6" cy="29.2" r=".63"/>
<circle cx="657.6" cy="80.3" r=".63"/>
<circle cx="509" cy="63.5" r=".63"/>
<circle cx="509" cy="47" r=".63"/>
<circle cx="509" cy="29.2" r=".63"/>
<circle cx="509" cy="80.3" r=".63"/>
<circle cx="474.7" cy="88.9" r=".63"/>
<circle cx="528.1" cy="88.9" r=".63"/>
<circle cx="575.1" cy="88.9" r=".63"/>
<circle cx="623.3" cy="88.9" r=".63"/>
<circle cx="671.6" cy="88.9" r=".63"/>
<circle cx="378.2" cy="88.9" r=".63"/>
<circle cx="329.9" cy="88.9" r=".63"/>
<circle cx="281.7" cy="88.9" r=".63"/>
<circle cx="237.2" cy="88.9" r=".63"/>
<circle cx="190.2" cy="88.9" r=".63"/>
<circle cx="147.1" cy="88.9" r=".63"/>
</g>
<text font-size="3.2" fill="#000080" x="658.5" y="189.2">Keytop</text>
<text font-size="2.9" fill="#a00000" x="55.6" y="147.2">TPS43</text>
<g font-size="2.9" fill="#000080">
<text x="746.2" y="189.4">1.0</text>
<text x="687.4" y="196.3">Trust me bro</text>
<text x="747.7" y="196.8">1/1</text>
<text x="682.4" y="201.9">2026-04-16</text>
</g>
<g font-size="2.6" fill="#a00000">
<text x="643.9" y="186.1">TITLE:</text>
<text x="736.5" y="189.4">REV:</text>
<text x="670.5" y="196.3">Company:</text>
<text x="736.3" y="196.7">Sheet:</text>
<text x="670.5" y="201.8">Date:</text>
<text x="705.8" y="201.9">Drawn By:</text>
</g>
<g font-size="2.3">
<text x="53.6" y="16.9" transform="rotate(-90 53.6 16.9)">15</text>
<text x="56.2" y="16.9" transform="rotate(-90 56.2 16.9)">16</text>
<text x="58.7" y="16.9" transform="rotate(-90 58.7 16.9)">17</text>
<text x="59.5" y="23.8" transform="rotate(-90 59.5 23.8)">RST</text>
<text x="36.4" y="26.4">1</text>
<text x="36.4" y="29">2</text>
<text x="40.1" y="27.7">P0.02</text>
<text x="54.4" y="27" transform="rotate(-90 54.4 27)">SWDIO</text>
<text x="56.9" y="27.4" transform="rotate(-90 56.9 27.4)">SWCLK</text>
<text x="70.9" y="27.7">5V</text>
<text x="76.1" y="29">13</text>
<text x="76.1" y="26.4">14</text>
<text x="162.5" y="28.7">1</text>
<text x="176" y="28.7">2</text>
<text x="205.7" y="28.2">1</text>
<text x="219.2" y="28.2">2</text>
<text x="250.2" y="28.2">1</text>
<text x="263.7" y="28.2">2</text>
<text x="294.6" y="28.2">1</text>
<text x="308.1" y="28.2">2</text>
<text x="342.9" y="28.2">1</text>
<text x="356.4" y="28.2">2</text>
<text x="391.1" y="28.2">1</text>
<text x="404.6" y="28.2">2</text>
<text x="440.7" y="28.2">1</text>
<text x="454.2" y="28.2">2</text>
<text x="490.2" y="28.2">1</text>
<text x="503.7" y="28.2">2</text>
<text x="543.5" y="28.2">1</text>
<text x="557" y="28.2">2</text>
<text x="590.5" y="28.2">1</text>
<text x="604" y="28.2">2</text>
<text x="638.8" y="28.2">1</text>
<text x="652.3" y="28.2">2</text>
<text x="687.1" y="28.2">1</text>
<text x="700.5" y="28.2">2</text>
<text x="36.4" y="31.5">3</text>
<text x="36.4" y="34.1">4</text>
<text x="40.1" y="30.3">P0.03</text>
<text x="40.1" y="32.8">P0.28</text>
<text x="40.1" y="35.3">P0.29</text>
<text x="60.5" y="35.3">P1.15_MOSI</text>
<text x="68.6" y="30.3">GND</text>
<text x="69.6" y="32.8">3V3</text>
<text x="76.1" y="34.1">11</text>
<text x="76.1" y="31.5">12</text>
<text x="176" y="31.3">3</text>
<text x="219.2" y="30.8">3</text>
<text x="263.7" y="30.8">3</text>
<text x="308.1" y="30.8">3</text>
<text x="356.4" y="30.8">3</text>
<text x="404.6" y="30.8">3</text>
<text x="454.2" y="30.8">3</text>
<text x="503.7" y="30.8">3</text>
<text x="557" y="30.8">3</text>
<text x="604" y="30.8">3</text>
<text x="652.3" y="30.8">3</text>
<text x="700.5" y="30.8">3</text>
<text x="36.4" y="36.6">5</text>
<text x="36.4" y="39.1">6</text>
<text x="36.4" y="41.7">7</text>
<text x="40.1" y="37.9">P0.04_SDA</text>
<text x="40.1" y="40.4">P0.05_SCL</text>
<text x="60.5" y="37.9">P1.14_MISO</text>
<text x="61.7" y="40.4">P1.13_SCK</text>
<text x="76.1" y="41.7">8</text>
<text x="76.1" y="39.1">9</text>
<text x="76.1" y="36.6">10</text>
<text x="40.1" y="43">P1.11_TX</text>
<text x="63.2" y="43">P1.12_RX</text>
<text x="162.5" y="46">1</text>
<text x="176" y="46">2</text>
<text x="205.7" y="46">1</text>
<text x="219.2" y="46">2</text>
<text x="250.2" y="46">1</text>
<text x="263.7" y="46">2</text>
<text x="294.6" y="46">1</text>
<text x="308.1" y="46">2</text>
<text x="342.9" y="46">1</text>
<text x="356.4" y="46">2</text>
<text x="391.1" y="46">1</text>
<text x="404.6" y="46">2</text>
<text x="440.7" y="46">1</text>
<text x="454.2" y="46">2</text>
<text x="490.2" y="46">1</text>
<text x="503.7" y="46">2</text>
<text x="543.5" y="46">1</text>
<text x="557" y="46">2</text>
<text x="590.5" y="46">1</text>
<text x="604" y="46">2</text>
<text x="638.8" y="46">1</text>
<text x="652.3" y="46">2</text>
<text x="687.1" y="46">1</text>
<text x="700.5" y="46">2</text>
<text x="176" y="48.5">3</text>
<text x="219.2" y="48.5">3</text>
<text x="263.7" y="48.5">3</text>
<text x="308.1" y="48.5">3</text>
<text x="356.4" y="48.5">3</text>
<text x="404.6" y="48.5">3</text>
<text x="454.2" y="48.5">3</text>
<text x="503.7" y="48.5">3</text>
<text x="557" y="48.5">3</text>
<text x="604" y="48.5">3</text>
<text x="652.3" y="48.5">3</text>
<text x="700.5" y="48.5">3</text>
<text x="162.5" y="62.5">1</text>
<text x="176" y="62.5">2</text>
<text x="176" y="65">3</text>
<text x="205.7" y="62.5">1</text>
<text x="219.2" y="62.5">2</text>
<text x="219.2" y="65">3</text>
<text x="250.2" y="62.5">1</text>
<text x="263.7" y="62.5">2</text>
<text x="263.7" y="65">3</text>
<text x="294.6" y="62.5">1</text>
<text x="308.1" y="62.5">2</text>
<text x="308.1" y="65">3</text>
<text x="342.9" y="62.5">1</text>
<text x="356.4" y="62.5">2</text>
<text x="356.4" y="65">3</text>
<text x="391.1" y="62.5">1</text>
<text x="404.6" y="62.5">2</text>
<text x="404.6" y="65">3</text>
<text x="440.7" y="62.5">1</text>
<text x="454.2" y="62.5">2</text>
<text x="454.2" y="65">3</text>
<text x="490.2" y="62.5">1</text>
<text x="503.7" y="62.5">2</text>
<text x="503.7" y="65">3</text>
<text x="543.5" y="62.5">1</text>
<text x="557" y="62.5">2</text>
<text x="557" y="65">3</text>
<text x="590.5" y="62.5">1</text>
<text x="604" y="62.5">2</text>
<text x="604" y="65">3</text>
<text x="638.8" y="62.5">1</text>
<text x="652.3" y="62.5">2</text>
<text x="652.3" y="65">3</text>
<text x="687.1" y="62.5">1</text>
<text x="700.5" y="62.5">2</text>
<text x="700.5" y="65">3</text>
<text x="39.6" y="78.3">GPB0</text>
<text x="39.6" y="80.8">GPB1</text>
<text x="39.6" y="83.3">GPB2</text>
<text x="50.2" y="83.3">GPA5</text>
<text x="50.2" y="80.8">GPA6</text>
<text x="50.2" y="78.3">GPA7</text>
<text x="162.5" y="80.3">1</text>
<text x="176" y="80.3">2</text>
<text x="176" y="82.8">3</text>
<text x="205.7" y="80.3">1</text>
<text x="219.2" y="80.3">2</text>
<text x="219.2" y="82.8">3</text>
<text x="252.7" y="80.3">1</text>
<text x="266.2" y="80.3">2</text>
<text x="266.2" y="82.8">3</text>
<text x="297.2" y="80.3">1</text>
<text x="310.6" y="80.3">2</text>
<text x="310.6" y="82.8">3</text>
<text x="345.4" y="80.3">1</text>
<text x="358.9" y="80.3">2</text>
<text x="358.9" y="82.8">3</text>
<text x="393.7" y="80.3">1</text>
<text x="407.2" y="80.3">2</text>
<text x="407.2" y="82.8">3</text>
<text x="492.7" y="80">1</text>
<text x="506.2" y="80">2</text>
<text x="506.2" y="82.6">3</text>
<text x="546.1" y="80">1</text>
<text x="559.6" y="80">2</text>
<text x="559.6" y="82.6">3</text>
<text x="593.1" y="80">1</text>
<text x="606.6" y="80">2</text>
<text x="606.6" y="82.6">3</text>
<text x="641.3" y="80">1</text>
<text x="654.8" y="80">2</text>
<text x="654.8" y="82.6">3</text>
<text x="689.6" y="80">1</text>
<text x="703.1" y="80">2</text>
<text x="703.1" y="82.6">3</text>
<text x="39.6" y="85.9">GPB3</text>
<text x="39.6" y="88.4">GPB4</text>
<text x="50.2" y="88.4">GPA3</text>
<text x="50.2" y="85.9">GPA4</text>
<text x="39.6" y="91">GPB5</text>
<text x="39.6" y="93.5">GPB6</text>
<text x="50.2" y="93.5">GPA1</text>
<text x="50.2" y="91">GPA2</text>
<text x="39.6" y="96">GPB7</text>
<text x="39.6" y="98.6">VDD</text>
<text x="39.6" y="101.1">VSS</text>
<text x="50.2" y="96">GPA0</text>
<text x="51.1" y="101.1">INTB</text>
<text x="51.1" y="98.6">INTA</text>
<text x="39.6" y="103.7">NC</text>
<text x="39.6" y="106.2">SCK</text>
<text x="48.7" y="103.7">RESET</text>
<text x="53.6" y="106.2">A2</text>
<text x="39.6" y="108.7">SDA</text>
<text x="39.6" y="111.3">NC</text>
<text x="53.6" y="111.3">A0</text>
<text x="53.6" y="108.7">A1</text>
<text x="40.4" y="134.4">1</text>
<text x="43.4" y="135.4">RDY</text>
<text x="40.4" y="139.5">2</text>
<text x="43.4" y="140.5">NRST</text>
<text x="40.4" y="144.6">3</text>
<text x="40.4" y="149.6">4</text>
<text x="43.4" y="145.6">GND</text>
<text x="40.4" y="154.7">5</text>
<text x="43.4" y="150.6">3V3</text>
<text x="43.4" y="155.7">SCL</text>
<text x="40.4" y="159.8">6</text>
<text x="43.4" y="160.8">SDA</text>
<text x="718.6" y="201.2">Akshaaat</text>
</g>
<g font-size="2.3" fill="#00f">
<text x="181.8" y="14.1" transform="rotate(-90 181.8 14.1)">COL1</text>
<text x="225" y="14.1" transform="rotate(-90 225 14.1)">COL2</text>
<text x="269.4" y="14.1" transform="rotate(-90 269.4 14.1)">COL3</text>
<text x="313.9" y="14.1" transform="rotate(-90 313.9 14.1)">COL4</text>
<text x="362.1" y="14.1" transform="rotate(-90 362.1 14.1)">COL5</text>
<text x="410.4" y="14.1" transform="rotate(-90 410.4 14.1)">COL6</text>
<text x="459.9" y="14.1" transform="rotate(-90 459.9 14.1)">COL7</text>
<text x="509.5" y="14.1" transform="rotate(-90 509.5 14.1)">COL8</text>
<text x="562.8" y="14.1" transform="rotate(-90 562.8 14.1)">COL9</text>
<text x="609.8" y="13.5" transform="rotate(-90 609.8 13.5)">COL10</text>
<text x="658.1" y="13.5" transform="rotate(-90 658.1 13.5)">COL11</text>
<text x="706.3" y="13.5" transform="rotate(-90 706.3 13.5)">COL12</text>
<text x="16" y="27.6">RDY</text>
<text x="14.5" y="30.2">NRST</text>
<text x="95.3" y="30.2">GND</text>
<text x="95.8" y="32.8">3V3</text>
<text x="14.8" y="37.8">SDA</text>
<text x="15.1" y="40.4">SCL</text>
<text x="122.9" y="37.8">ROW1</text>
<text x="55.3" y="55">SEEED STUDIO XIAO NRF52840</text>
<text x="124.4" y="55.6">ROW2</text>
<text x="46.5" y="74.1">MCP23017</text>
<text x="122.9" y="72.1">ROW3</text>
<text x="15.9" y="78.5">COL5</text>
<text x="15.9" y="81">COL6</text>
<text x="15.9" y="83.6">COL7</text>
<text x="79.1" y="83.6">COL2</text>
<text x="79.1" y="81">COL3</text>
<text x="79.1" y="78.5">COL4</text>
<text x="15.9" y="86.1">COL8</text>
<text x="15.9" y="88.7">COL9</text>
<text x="75.3" y="88.7">ROW4</text>
<text x="79" y="86.1">COL1</text>
<text x="122.9" y="89.9">ROW4</text>
<text x="14.7" y="91.2">COL10</text>
<text x="14.7" y="93.7">COL11</text>
<text x="75.2" y="93.7">ROW2</text>
<text x="75.3" y="91.2">ROW3</text>
<text x="13.3" y="101.4">GND</text>
<text x="14.7" y="96.3">COL12</text>
<text x="15.2" y="98.8">3V3</text>
<text x="76.7" y="96.2">ROW1</text>
<text x="15.1" y="106.4">SCL</text>
<text x="77.5" y="103.9">RESET</text>
<text x="77.6" y="106.4">GND</text>
<text x="14.8" y="108.9">SDA</text>
<text x="50" y="131.2">TPS65-201A-S</text>
<text x="19.8" y="135.6">RDY</text>
<text x="18.4" y="140.7">NRST</text>
<text x="18.4" y="145.8">GND</text>
<text x="93.5" y="148.8" transform="rotate(-90 93.5 148.8)">3V3</text>
<text x="117.6" y="148.6" transform="rotate(-90 117.6 148.6)">3V3</text>
<text x="140.5" y="148.6" transform="rotate(-90 140.5 148.6)">3V3</text>
<text x="164.6" y="148.6" transform="rotate(-90 164.6 148.6)">3V3</text>
<text x="20.1" y="155.9">SCL</text>
<text x="20.3" y="150.8">3V3</text>
<text x="19.9" y="161">SDA</text>
<text x="94.2" y="170.7">4.7k</text>
<text x="118.4" y="170.7">4.7k</text>
<text x="141.2" y="170.7">10K</text>
<text x="165.4" y="170.7">10K</text>
<text x="73.2" y="182.6">SDA</text>
<text x="98.9" y="182.6">SCL</text>
<text x="121.2" y="181.3">NRST</text>
<text x="142.9" y="181.3">RESET</text>
</g>
<g font-size="2.3" fill="#000080">
<text x="211" y="23.6">U49</text>
<text x="255.4" y="23.6">U3</text>
<text x="299.9" y="23.6">U4</text>
<text x="348.1" y="23.6">U5</text>
<text x="396.4" y="23.6">U6</text>
<text x="445.9" y="23.6">U7</text>
<text x="495.4" y="23.6">U8</text>
<text x="548.8" y="23.6">U9</text>
<text x="595.8" y="23.6">U10</text>
<text x="644" y="23.6">U11</text>
<text x="692.3" y="23.6">U50</text>
<text x="153.2" y="24.5">D1</text>
<text x="167.8" y="24.1">U48</text>
<text x="196.3" y="24.5">D2</text>
<text x="240.8" y="24.5">D3</text>
<text x="285.2" y="24.5">D4</text>
<text x="333.5" y="24.5">D5</text>
<text x="381.8" y="24.5">D6</text>
<text x="431.3" y="24.5">D7</text>
<text x="480.8" y="24.5">D8</text>
<text x="534.2" y="24.5">D9</text>
<text x="581.2" y="24.5">D10</text>
<text x="629.4" y="24.5">D11</text>
<text x="677.7" y="24.5">U12</text>
<text x="167.8" y="41.3">U13</text>
<text x="211" y="41.3">U14</text>
<text x="255.4" y="41.3">U15</text>
<text x="299.9" y="41.3">U16</text>
<text x="348.1" y="41.3">U17</text>
<text x="396.4" y="41.3">U18</text>
<text x="445.9" y="41.3">U19</text>
<text x="495.4" y="41.3">U20</text>
<text x="548.8" y="41.3">U21</text>
<text x="595.8" y="41.3">U22</text>
<text x="644" y="41.3">U23</text>
<text x="692.3" y="41.3">U24</text>
<text x="153.2" y="42.3">D13</text>
<text x="196.3" y="42.3">D14</text>
<text x="240.8" y="42.3">D15</text>
<text x="285.2" y="42.3">D16</text>
<text x="333.5" y="42.3">D17</text>
<text x="381.8" y="42.3">D18</text>
<text x="431.3" y="42.3">D19</text>
<text x="480.8" y="42.3">D20</text>
<text x="534.2" y="42.3">D21</text>
<text x="581.2" y="42.3">D22</text>
<text x="629.4" y="42.3">D23</text>
<text x="677.7" y="42.3">D24</text>
<text x="55.3" y="52.8">U1</text>
<text x="153.2" y="58.8">D25</text>
<text x="167.8" y="57.8">U25</text>
<text x="196.3" y="58.8">D26</text>
<text x="211" y="57.8">U26</text>
<text x="240.8" y="58.8">D27</text>
<text x="255.4" y="57.8">U27</text>
<text x="285.2" y="58.8">D28</text>
<text x="299.9" y="57.8">U28</text>
<text x="333.5" y="58.8">D29</text>
<text x="348.1" y="57.8">U29</text>
<text x="381.8" y="58.8">D30</text>
<text x="396.4" y="57.8">U30</text>
<text x="431.3" y="58.8">D31</text>
<text x="445.9" y="57.8">U31</text>
<text x="480.8" y="58.8">D32</text>
<text x="495.4" y="57.8">U32</text>
<text x="534.2" y="58.8">D33</text>
<text x="548.8" y="57.8">U33</text>
<text x="581.2" y="58.8">D34</text>
<text x="595.8" y="57.8">U34</text>
<text x="629.4" y="58.8">D35</text>
<text x="644" y="57.8">U35</text>
<text x="677.7" y="58.8">D36</text>
<text x="692.3" y="57.8">U36</text>
<text x="46.5" y="71.8">U51</text>
<text x="153.2" y="76.6">D37</text>
<text x="167.8" y="75.6">U37</text>
<text x="196.3" y="76.6">D38</text>
<text x="211" y="75.6">U38</text>
<text x="243.3" y="76.6">D39</text>
<text x="258" y="75.6">U39</text>
<text x="287.8" y="76.6">D40</text>
<text x="302.4" y="75.6">U40</text>
<text x="336" y="76.6">D41</text>
<text x="350.7" y="75.6">U41</text>
<text x="384.3" y="76.6">D42</text>
<text x="398.9" y="75.6">U42</text>
<text x="483.4" y="76.3">D43</text>
<text x="498" y="75.4">U43</text>
<text x="535.4" y="76.3">D44</text>
<text x="551.3" y="75.4">U44</text>
<text x="581.2" y="76.3">D45</text>
<text x="598.3" y="75.4">U45</text>
<text x="629.4" y="76.3">D46</text>
<text x="646.6" y="75.4">U46</text>
<text x="677.7" y="76.3">D47</text>
<text x="694.8" y="75.4">U47</text>
<text x="50" y="128.9">U2</text>
<text x="94.2" y="168.3">R1</text>
<text x="118.4" y="168.3">R2</text>
<text x="141.2" y="168.3">R3</text>
<text x="165.4" y="168.3">R4</text>
</g>
<g font-size="2.2" fill="#a00000">
<text x="28.4" y="3.1">1</text>
<text x="78.2" y="3.1">2</text>
<text x="128" y="3.1">3</text>
<text x="177.8" y="3.1">4</text>
<text x="227.6" y="3.1">5</text>
<text x="277.4" y="3.1">6</text>
<text x="327.2" y="3.1">7</text>
<text x="376.9" y="3.1">8</text>
<text x="426.7" y="3.1">9</text>
<text x="476.5" y="3.1">10</text>
<text x="526.3" y="3.1">11</text>
<text x="576.1" y="3.1">12</text>
<text x="625.9" y="3.1">13</text>
<text x="675.6" y="3.1">14</text>
<text x="725.4" y="3.1">15</text>
<text x="1.4" y="28.3">A</text>
<text x="755.8" y="28.3">A</text>
<text x="1.4" y="78.1">B</text>
<text x="755.8" y="78.1">B</text>
<text x="1.4" y="127.9">C</text>
<text x="755.8" y="127.9">C</text>
<text x="1.4" y="177.7">D</text>
<text x="755.8" y="177.7">D</text>
<text x="28.4" y="205.3">1</text>
<text x="78.2" y="205.3">2</text>
<text x="128" y="205.3">3</text>
<text x="177.8" y="205.3">4</text>
<text x="227.6" y="205.3">5</text>
<text x="277.4" y="205.3">6</text>
<text x="327.2" y="205.3">7</text>
<text x="376.9" y="205.3">8</text>
<text x="426.7" y="205.3">9</text>
<text x="476.5" y="205.3">10</text>
<text x="526.3" y="205.3">11</text>
<text x="576.1" y="205.3">12</text>
<text x="625.9" y="205.3">13</text>
<text x="675.6" y="205.3">14</text>
<text x="725.4" y="205.3">15</text>
</g>
</svg>
